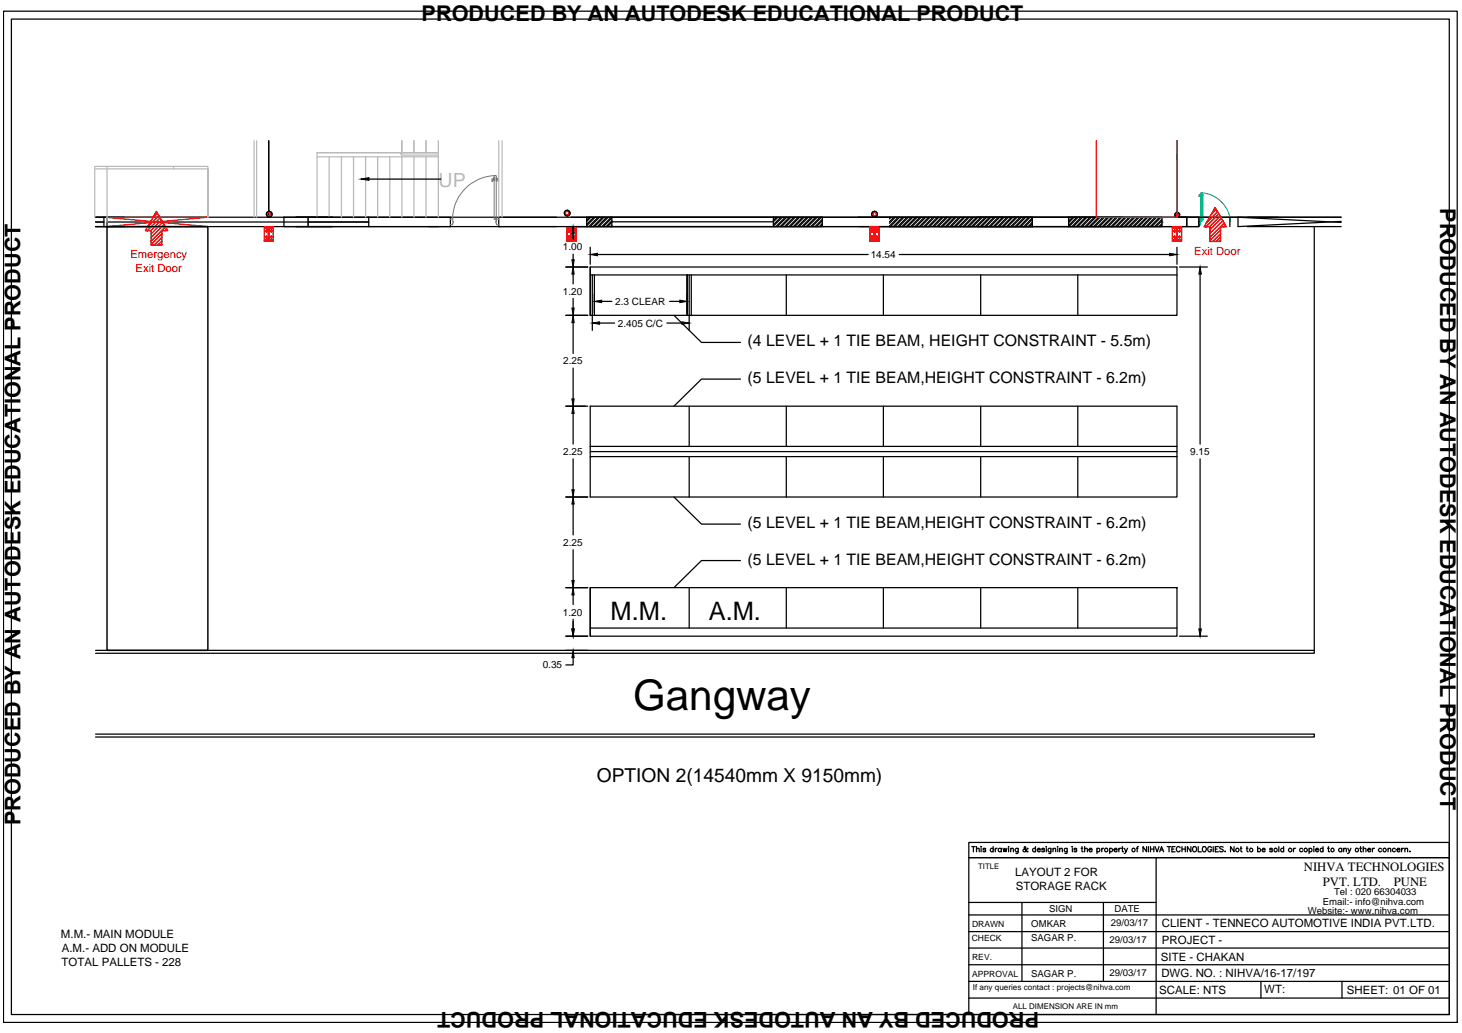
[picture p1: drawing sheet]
<svg xmlns="http://www.w3.org/2000/svg" width="297mm" height="210mm" viewBox="0 0 297 210" stroke-linecap="round" stroke-linejoin="round" font-family="sans-serif">
<!-- layer: Construction Layout -->
<g fill="none" stroke="#000" stroke-width=".25">
<path d="M54.6 28.6v15.5M75 36.4h14.6M239.2 31.4v12.7h33.3h-33.3v-15.5v3.7M19.4 45.1h1.7M21.1 44.1v1.9M21.7 45.1h53.2h-12.3M21.7 44.2v1.8M25.6 46h-6.2h224.2M27.5 46h3.5M31 44.1h-11.6h224.2v1.9M57.7 44.1h4.9v1.9h-4.9zM74.9 44.1v1.9"/>
<path d="M91.5 44.1v1.9h-31.4M101.3 46h.1M101.3 46h11.8M101.3 44.1v1.9M116.1 46h127.5M119.2 44.1h5.1v1.9h-5.1zM119.7 44.1l-.5 .6M120 44.1l-.8 .9M120.6 44.1l-1.4 1.5M120.9 44.1l-1.7 1.8M121.5 44.1l-1.9 1.9M121.8 44.1l-1.9 1.9"/>
<path d="M122.4 44.1l-1.9 1.9M122.7 44.1l-1.9 1.9M123.3 44.1l-1.9 1.9M123.6 44.1l-1.9 1.9M124.1 44.1h43v1.9h-43l.2-.3M124.1 44.1l-1.8 1.9M124.3 44.9l-1.1 1.1M124.3 44.3l-1.7 1.7M124.3 45.2l-.8 .8M157.1 44.1v1.9M157.2 44.1l-.1 .1M157.8 44.1l-.7 .7"/>
<path d="M158.1 44.1l-1 1h-32.8M158.7 44.1l-1.6 1.6M158.9 44.1l-1.8 1.9M159.5 44.1l-1.9 1.9M159.8 44.1l-1.9 1.9M160.4 44.1l-1.9 1.9M160.7 44.1l-1.9 1.9M161.3 44.1l-1.9 1.9M161.6 44.1l-1.9 1.9M162.2 44.1l-1.9 1.9M162.5 44.1l-1.9 1.9M163.1 44.1l-1.9 1.9"/>
<path d="M163.4 44.1l-1.9 1.9M163.9 44.1l-1.9 1.9M164.2 44.1l-1.9 1.9M164.8 44.1l-1.9 1.9M165.1 44.1l-1.9 1.9M165.7 44.1l-1.9 1.9M166 44.1l-1.9 1.9M166.6 44.1l-1.9 1.9M166.9 44.1l-1.9 1.9M167.1 44.6l-1.5 1.4M167.1 45.4l-.6 .6M167.1 44.9l-1.2 1.1"/>
<path d="M167.1 45.7l-.3 .3M174.6 46h53.6M180.7 44.1v.1M181 44.1l-.3 .4M181.6 44.1l-.9 1M181.9 44.1l-1.2 1.3M182.5 44.1l-1.8 1.8M182.8 44.1l-1.9 1.9M183.4 44.1l-1.9 1.9M183.7 44.1l-1.9 1.9M184.3 44.1l-1.9 1.9M184.6 44.1l-1.9 1.9"/>
<path d="M185.2 44.1l-2 1.9M185.4 44.1l-1.9 1.9M186 44.1l-1.9 1.9M186.3 44.1l-1.9 1.9M186.9 44.1l-1.9 1.9M187.2 44.1l-1.9 1.9M187.8 44.1l-1.9 1.9M188.1 44.1l-1.9 1.9M188.7 44.1l-1.9 1.9M189 44.1l-1.9 1.9M189.6 44.1l-1.9 1.9M189.9 44.1l-1.9 1.9"/>
<path d="M190.4 44.1l-1.8 1.9M190.7 44.1l-1.8 1.9M191.3 44.1l-1.8 1.9M191.6 44.1l-1.8 1.9M192.2 44.1l-1.9 1.9M192.5 44.1l-1.9 1.9M193.1 44.1l-1.9 1.9M193.4 44.1l-1.9 1.9M194 44.1l-1.9 1.9M194.3 44.1l-1.9 1.9M194.8 44.1l-1.8 1.9M195.1 44.1l-1.8 1.9"/>
<path d="M195.7 44.1l-1.8 1.9M196 44.1l-1.8 1.9M196.6 44.1l-1.8 1.9M196.9 44.1l-1.8 1.9M197.5 44.1l-1.8 1.9M197.8 44.1l-1.9 1.9M198.4 44.1l-1.9 1.9M198.7 44.1l-1.9 1.9M199.3 44.1l-1.9 1.9M199.6 44.1l-1.9 1.9M200.2 44.1l-1.9 1.9M200.5 44.1l-1.9 1.9"/>
<path d="M201 44.1l-1.8 1.9M201.3 44.1l-1.8 1.9M201.9 44.1l-1.8 1.9M202.2 44.1l-1.9 1.9M202.8 44.1l-1.9 1.9M203.1 44.1l-1.9 1.9M203.7 44.1l-1.9 1.9M204 44.1l-1.9 1.9M204.6 44.1l-1.9 1.9M204.9 44.1l-1.9 1.9M205.5 44.1l-1.9 1.9M205.8 44.1l-1.9 1.9"/>
<path d="M206.4 44.1l-1.9 1.9M206.7 44.1l-1.9 1.9M207.2 44.1l-1.9 1.9M207.5 44.1l-1.9 1.9M208.1 44.1l-1.9 1.9M208.4 44.1l-1.9 1.9M209 44.1l-1.9 1.9M209.3 44.1l-1.9 1.9M209.7 44.3l-1.7 1.7M209.7 45.2l-.8 .8M209.7 44.6l-1.4 1.4M209.7 45.5l-.5 .5"/>
<path d="M209.7 44.1v1.9M217.1 44.1h19v1.9h-19zM217.1 44.1v1.9M217.3 44.1l-.2 .3M217.9 44.1l-.8 .8M218.2 44.1l-1.1 1.1M218.8 44.1l-1.7 1.7M219.1 44.1l-1.9 1.9M219.7 44.1l-1.9 1.9M219.9 44.1l-1.8 1.9M220.5 44.1l-1.8 1.9M220.8 44.1l-1.8 1.9"/>
<path d="M221.4 44.1l-1.8 1.9M221.7 44.1l-1.8 1.9M222.3 44.1l-1.8 1.9M222.6 44.1l-1.8 1.9M223.2 44.1l-1.9 1.9M223.5 44.1l-1.9 1.9M224.1 44.1l-1.9 1.9M224.4 44.1l-1.9 1.9M225 44.1l-1.9 1.9M225.3 44.1l-1.9 1.9M225.9 44.1l-1.9 1.9M226.1 44.1l-1.8 1.9"/>
<path d="M226.7 44.1l-1.8 1.9M227 44.1l-1.8 1.9M227.6 44.1l-1.9 1.9M227.9 44.1l-1.9 1.9M228.5 44.1l-1.9 1.9M228.8 44.1l-1.9 1.9M229.4 44.1l-1.9 1.9M229.7 44.1l-1.9 1.9M230.3 44.1l-1.9 1.9M230.6 44.1l-1.9 1.9M231.2 44.1l-1.9 1.9M231.5 44.1l-1.9 1.9"/>
<path d="M232.1 44.1l-1.9 1.9M232.4 44.1l-2 1.9M232.9 44.1l-1.9 1.9M233.2 44.1l-1.9 1.9M233.8 44.1l-1.9 1.9M234.1 44.1l-1.9 1.9M234.7 44.1l-1.9 1.9M235 44.1l-1.9 1.9M235.6 44.1l-1.9 1.9M235.9 44.1l-1.9 1.9M236.1 45.1h.2M236.1 44.6l-1.5 1.4"/>
<path d="M236.1 45.5l-.7 .5M236.1 44.9l-1.2 1.1M236.1 45.7l-.4 .3M241.1 44.1v1.9M249.9 44.1v1.9M253.4 46h19.1M253.4 44.1h6.3M272.5 45l-21 1v-1.9l21 1.1M19.4 132.2h247.6v.5h-247.6M19.4 149.2h247.6v.6h-247.6"/>
<circle cx="54.7" cy="43.5" r=".57"/>
<circle cx="115.2" cy="43.3" r=".57"/>
<circle cx="177.7" cy="43.5" r=".57"/>
<circle cx="239.2" cy="43.7" r=".49"/>
</g>
<!-- layer: S- COLUMN -->
<g fill="none" stroke="#f00" stroke-width=".25">
<path d="M53.7 46.1h1.8v2.9h-1.8zM53.8 48.8l1.6 .1zM53.8 46.3h1.6zM53.9 47h.5M53.9 48.2h.5M53.9 46.9h.5M54.1 46.7v.5M54.1 47.9v.5M54.5 46.3v2.5M54.7 46.3v2.5M54.8 47h.6M54.8 48.2h.6"/>
<path d="M54.8 46.9h.6M55.1 46.7v.5M55.1 47.9v.5M115.2 46.1h1.8v2.9h-1.8zM115.3 48.8l1.6 .1zM115.3 46.3h1.6zM115.4 47h.5M115.4 48.2h.5M115.4 46.9h.5M115.6 46.7v.5M115.6 47.9v.5M116 46.3v2.5"/>
<path d="M116.2 46.3v2.5M116.4 47h.5M116.4 48.2h.5M116.4 46.9h.5M116.6 46.7v.5M116.6 47.9v.5M176.7 46.1h1.8v2.9h-1.8zM176.8 48.8l1.6 .1zM176.8 46.3h1.6zM176.9 47h.5M176.9 48.2h.5M176.9 46.9h.5"/>
<path d="M177.2 46.7v.5M177.2 47.9v.5M177.5 46.3v2.5M177.7 46.3v2.5M177.9 47h.5M177.9 48.2h.5M177.9 46.9h.5M178.1 46.7v.5M178.1 47.9v.5M238.2 46.1h1.9v2.9h-1.9zM238.3 48.8l1.6 .1zM238.3 46.3h1.6z"/>
<path d="M238.4 47h.5M238.4 48.2h.5M238.4 46.9h.5M238.7 46.7v.5M238.7 47.9v.5M239 46.3v2.5M239.2 46.3v2.5M239.4 47h.5M239.4 48.2h.5M239.4 46.9h.5M239.6 46.7v.5M239.6 47.9v.5"/>
<circle cx="54.2" cy="47" r=".15"/>
<circle cx="54.2" cy="48.2" r=".15"/>
<circle cx="54.2" cy="46.9" r=".15"/>
<circle cx="55.1" cy="47" r=".15"/>
<circle cx="55.1" cy="48.2" r=".15"/>
<circle cx="55.1" cy="46.9" r=".15"/>
<circle cx="115.7" cy="47" r=".15"/>
<circle cx="115.7" cy="48.2" r=".15"/>
<circle cx="115.7" cy="46.9" r=".15"/>
<circle cx="116.6" cy="47" r=".15"/>
<circle cx="116.6" cy="48.2" r=".15"/>
<circle cx="116.6" cy="46.9" r=".15"/>
<circle cx="177.2" cy="47" r=".15"/>
<circle cx="177.2" cy="48.2" r=".15"/>
<circle cx="177.2" cy="46.9" r=".15"/>
<circle cx="178.1" cy="48.2" r=".15"/>
<circle cx="178.1" cy="47" r=".15"/>
<circle cx="178.1" cy="46.9" r=".15"/>
<circle cx="238.7" cy="48.2" r=".15"/>
<circle cx="238.7" cy="46.9" r=".15"/>
<circle cx="238.7" cy="47" r=".15"/>
<circle cx="239.7" cy="46.9" r=".15"/>
<circle cx="239.7" cy="48.2" r=".15"/>
<circle cx="239.7" cy="47" r=".15"/>
</g>
<!-- layer: Door - Metal -->
<g fill="none" stroke="#00b88a" stroke-width=".2">
<path d="M243.8 39.6h-.2v.3l.2-.2M243.8 39.6v.1M243.8 39.4l.1 .5zM243.8 39.7h.1M243.8 39.6h.1M243.9 39.2h.3v5.8h-.3zM243.9 39.3v.4M244.2 39.2a6.4 6.4 0 0 1 5.8 5.8M244.3 39.4h-.1h.1v5.4h-.1M244.3 39.5h.1M244.4 39.5l.1 .2M244.4 39.7v4.8"/>
<path d="M243.9 45v.3zM243.9 45v.7h-.3M243.9 45h-.3M243.9 45h.1M244.1 45h-.2h.2M244.3 44.7h.1M244.5 44.5l-.1 .2"/>
</g>
<!-- layer: Construction Layout -->
<g fill="none" stroke="#f00" stroke-width=".3">
<circle cx="54.7" cy="43.5" r=".4"/>
<circle cx="115.2" cy="43.3" r=".4"/>
<circle cx="177.7" cy="43.5" r=".4"/>
<circle cx="239.2" cy="43.7" r=".32"/>
</g>
<path d="M21.7 44.2l20.5-.1-20.5 1.9h20.5zM62.6 44.1v1.9" fill="none" stroke="#f00" stroke-width=".25"/>
<g fill="none" stroke="#bababa" stroke-width=".25">
<path d="M19.2 33.8v10.4M19.4 34.3h15.8M19.4 33.8h15.8M21.7 33.8v11.4M35.2 33.8h7v10.3v-9.8h-7zM51.6 28.6v15.5M52.1 28.6v15.5M64.4 31h24.7h-24.7M64.4 31.9h24.7M64.4 31v13.1M66.9 31.9v12.2M69.4 31.9v12.2"/>
<path d="M71.8 31.9v12.2M74.3 31.9v12.2M76.7 31.9v12.2M79.2 31.9v12.2M81.6 28.6v2.4h7.5M81.6 31.5h7.5M81.6 31.9v12.2M81.7 31l-.3 .2 .3 .3M84.1 28.6v2.4M84.1 31.9v12.2M86.6 28.6v2.4M86.6 31.9v12.2"/>
<path d="M89.1 28.6v15.5M101.3 28.6v15.5M102 28.6v15.5"/>
</g>
<!-- layer: DOORwin -->
<g fill="none" stroke="#767676" stroke-width=".2">
<path d="M100.3 36.4h-.3v.5v-.4h.3M100.3 36.1l.1 .6zM100.3 36.3v.2M100.4 35.7a8.9 8.9 0 0 0-8.4 8.8M100.4 35.7h.4v8.8h-.4zM100.8 36.1l.1 .6zM100.8 35.9v.6M100.9 36.5h.1M100.9 36.3h.1M101 36.3v.2M101 36.4h.3v.5l-.1-.4h-.2M101 36.4h.1"/>
<path d="M92 44.5v.5h.1l-.1 .7-.4-.1M92 44.5h-.5l.1 .1M100.5 44.6h.3M100.8 44.5l.1 .5zM100.9 44.5v.5h-.2l.2 .7 .4-.1M100.9 44.5h.4v.1"/>
</g>
<!-- layer: Construction Layout -->
<path d="M73.3 36.4l1.7-.3v.5z" fill="#000" stroke="#000" stroke-width=".2"/>
<!-- layer: Machine Layout -->
<g fill="none" stroke="#f00" stroke-width=".3">
<path d="M31.8 43l2.3 3.9h-1.2v2.9h-2.2v-2.9h-1.2zM32 43.3l-1 1M32.3 43.8l-2.3 2.2M32.5 44.3l-2.6 2.6M32.8 44.7l-2.2 2.2M32.9 47.5l-2.2 2.2M32.9 48.2l-1.6 1.6M32.9 49l-.9 .8M32.9 49.7l-.1 .1M33 45.2l-2.3 2.3M33.3 45.6l-2.6 2.6M33.6 46.1l-2.9 2.9"/>
<path d="M33.9 46.6l-.4 .3M246.9 42.2l2.3 3.9h-1.2v3h-2.2v-3h-1.2zM247.1 42.5l-1 1M247.4 43l-2.3 2.2M247.6 43.5l-2.6 2.6M247.9 43.9l-2.2 2.2M248 46.8l-2.2 2.1M248 47.5l-1.6 1.6M248 48.2l-.9 .9M248 48.9l-.2 .2M248.1 44.4l-2.3 2.3M248.4 44.9l-2.6 2.5"/>
<path d="M248.7 45.3l-2.9 2.9M248.9 45.7l-.3 .4"/>
</g>
<path d="M21.7 46h20.5v86.2h-20.5z" fill="none" stroke="#000" stroke-width=".3"/>
<path d="M222.7 28.6v15.5h16.5v-15.5" fill="none" stroke="#f00" stroke-width=".25"/>
<g fill="none" stroke="#000" stroke-width=".25">
<path d="M115 54.3h4.4M115 46h4.4M116.4 47.5v1.1M116.4 51.6v1.2M116.4 55.7v2M119.9 54.3h119.2v9.8h-119.2zM119.9 55.9h119.2M119.9 50.2v3.5M120.3 55.9v11.2M120.8 55.9v8.2M121.4 51.7h55M139.6 55.9v8.2"/>
<path d="M140 55.9v11.2M140.4 55.9v8.2M159.8 55.9v8.2M179.5 55.9v8.2M182.7 51.7h54.9M199.2 55.9v8.2M219 55.9v8.2M239.1 50.2v3.5M239.6 54.3h5.7M243.8 55.7v34.5M267 46v86.2M115 64.1h4.4"/>
<path d="M116.4 60.6v2M116.4 65.6v6.2M116.4 74.8v6.3M121.8 65.6h3.1M122.2 61.2h2.1M135.5 65.6h3M136 61.2h2.1M136.9 64.1l5.6 5.5h7.9M150.4 77h-7.9l-5.6 5.5M115 82.5h4.4M116.4 84v6.2M116.4 93.2v6.3"/>
<path d="M119.9 92.8v-10.3h119.2v18.5h-119.2v-8.2h119.2M119.9 91.8h119.2M119.9 90.7h119.2M140 82.5v8.2M140 92.8v8.2M159.8 82.5v8.2M159.8 92.8v8.2M179.5 82.5v8.2M179.5 92.8v8.2M199.2 82.5v8.2M199.2 92.8v8.2M219 82.5v8.2"/>
<path d="M219 92.8v8.2M243.8 93.2v34.6M115 101h4.4M115 119.4h4.4M116.4 102.4v6.3M116.4 111.7v6.3M119.9 119.4h119.2v9.9h-119.2zM119.9 119.4v8.2h119.2M136.9 101l5.6 5.5h7.9M140 119.4v8.2M150.4 113.9h-7.9l-5.6 5.5M159.8 119.4v8.2"/>
<path d="M179.5 119.4v8.2M199.2 119.4v8.2M219 119.4v8.2M115 129.3h4.4M115 132.2h4.4M116.4 133.6v1.5h-1.4M116.4 120.9v1.9M116.4 125.8v2M119.9 127.6v1.7M239.6 129.3h5.7"/>
</g>
<g fill="#000" stroke="#000" stroke-width=".2">
<path d="M116.4 54.3l.3 1.4h-.5zM116.2 52.8h.5l-.3 1.5zM116.4 46l.3 1.5h-.5zM119.9 51.7l1.5-.2v.5zM237.6 51.5l1.5 .2-1.5 .3zM243.8 54.3l.3 1.4h-.5zM116.4 64.1l.3 1.5h-.5zM116.2 62.6h.5l-.3 1.5zM120.3 65.6l1.5-.2v.5zM120.8 61.2l1.4-.2v.5zM138.1 61l1.5 .2-1.5 .3zM138.5 65.4l1.5 .2-1.5 .3z"/>
<path d="M116.2 81.1h.5l-.3 1.4zM116.4 82.5l.3 1.5h-.5zM116.2 99.5h.5l-.3 1.5zM116.4 101l.3 1.4h-.5zM116.2 118h.5l-.3 1.4zM116.4 119.4l.3 1.5h-.5zM116.2 127.8h.5l-.3 1.5zM116.4 132.2l.3 1.4h-.5zM243.6 127.8h.5l-.3 1.5z"/>
</g>
<!-- layer: 0 -->
<g fill="none" stroke="#000" stroke-width=".25">
<path d="M.7 2.3h295.4v205.5h-295.4zM2.3 3.9h292.2v202.2h-292.2zM197.4 172h.7M197.8 172v1.1M198.4 172.6l.1-.2h.4l.1 .7M198.4 172v1.1M199.3 172.1h.1M199.3 172.4v.7M200.3 172.5l-.1-.1h-.4v.2l.5 .3-.2 .2-.4-.2M201.8 172.5a.33 .33 0 0 0-.5 0 .33 .33 0 0 0 0 .5 .33 .33 0 0 0 .5-.1M201.8 172v1.1M202.2 172.4v.7"/>
<path d="M202.6 172.4l-.4 .3M203.4 172.5a.35 .35 0 0 0-.5 0 .35 .35 0 0 0 0 .5 .35 .35 0 0 0 .5-.1M203.4 172.4v.7M203.8 172.4l.2 .7 .2-.7 .2 .7 .2-.7M204.9 172.1h.1M204.9 172.4v.7M205.3 172.6l.2-.2h.4v.7M205.3 172.4v.7M206.9 172.4l-.1 .9-.4 .1M206.9 172.5a.35 .35 0 0 0-.6 0 .35 .35 0 0 0 0 .5 .35 .35 0 0 0 .6-.1M208.9 172.5l-.1-.1a.66 .66 0 0 1-.9 .6v-.3l.5-.4-.1-.3-.2 .2v.2l.5 .6 .2 .1 .1-.1M210.4 172.5a.33 .33 0 0 0-.5 0 .33 .33 0 0 0 0 .5 .33 .33 0 0 0 .5-.1"/>
<path d="M210.4 172v1.1M210.8 172.7h.6a.35 .35 0 0 0-.4-.3 .35 .35 0 0 0-.3 .4 .35 .35 0 0 0 .3 .3l.4-.2M212.2 172.5l-.2-.1-.3 .1 .4 .2 .1 .3-.3 .1-.2-.2M212.5 172.1h.1M212.6 172.4v.7M213.5 172.4v.9l-.4 .1M213.5 172.5a.33 .33 0 0 0-.5 0 .33 .33 0 0 0 0 .5 .33 .33 0 0 0 .5-.1M213.9 172.6l.3-.2h.2l.1 .7M213.9 172.4v.7M214.8 172.1h.2zM214.9 172.4v.7M215.3 172.6l.2-.2h.3v.7"/>
<path d="M215.3 172.4v.7M216.8 172.4v.9l-.4 .1M216.8 172.5a.33 .33 0 0 0-.5 0 .33 .33 0 0 0 0 .5 .33 .33 0 0 0 .5-.1M217.8 172.1h.1zM217.9 172.4v.7M218.8 172.5l-.1-.1h-.4v.2l.5 .3-.2 .2-.4-.2M219.7 172.4h.3M219.8 172v.9l.1 .1 .2 .1M220.4 172.6l.1-.2h.4v.7M220.4 172v1.1M221.3 172.7l.6-.1a.34 .34 0 0 0-.5-.1 .34 .34 0 0 0 0 .5 .34 .34 0 0 0 .5-.1M222.9 172.5a.33 .33 0 0 1 .5 0 .33 .33 0 0 1 0 .5 .33 .33 0 0 1-.5-.1"/>
<path d="M222.9 172.4v1M223.8 172.4v.7M224.2 172.4h-.2l-.2 .3M225.5 172.5a.33 .33 0 0 1 .4 0 .33 .33 0 0 1 0 .5 .33 .33 0 0 1-.4-.1M225.5 172.4v1M226.3 172.7l.7-.1a.34 .34 0 0 0-.5-.1 .34 .34 0 0 0 0 .5 .34 .34 0 0 0 .5-.1M227.3 172.4v.7M227.7 172.4h-.3l-.1 .3M227.9 172.4h.3M228 172v.9l.1 .1 .2 .1M228.5 172.4l.3 .7 .3-.7M228.8 173.1l-.4 .3"/>
<path d="M230.9 172.4h.3M231.3 172l-.2 .1-.1 .1v.9M232.9 172v1.1l-.7-1.1v1.1M233.3 172v1.1M233.8 172v1.1M233.8 172.5h.6M234.4 172v1.1M234.7 172l.4 1.1 .4-1.1M234.9 174.3v31.8M235.6 173.1l.4-1.1 .4 1.1M235.7 172.7h.5M237.1 172h.8"/>
<path d="M237.5 172v1.1M238.1 172.5h.4M238.7 172h-.6v1.1h.6M239.8 172.3a.39 .39 0 0 0-.5-.3 .39 .39 0 0 0-.3 .4v.3a.39 .39 0 0 0 .3 .4 .39 .39 0 0 0 .5-.3M240.1 172.5h.7M240.1 172v1.1M240.8 172v1.1M242 172v1.1l-.8-1.1v1.1M242.4 172.2a.45 .45 0 0 1 .6-.1 .45 .45 0 0 1 .1 .6 .4 .4 0 0 1-.4 .4 .4 .4 0 0 1-.4-.4zM243.4 172v1.1h.7M244.4 172.2a.47 .47 0 0 1 .7 .3 .47 .47 0 0 1-.7 .4zM246.2 172.3a.39 .39 0 0 0-.5-.3 .39 .39 0 0 0-.3 .4v.3a.38 .38 0 0 0 .4 .4 .38 .38 0 0 0 .4-.4h-.3"/>
<path d="M246.5 172v1.1M246.9 172.5h.4M247.6 172h-.7v1.1h.7M248.5 172.2l-.2-.2-.5 .2 .1 .2 .6 .4-.2 .3-.5-.2M248.9 173v.1zM250.7 172v1.1l-.7-1.1v1.1M252 172.4h.3M252.1 172v.9l.1 .1 .2 .1M253.2 172.4h.4M253.4 172v.9l.2 .2M255.5 172.5a.35 .35 0 0 1 .5 0 .35 .35 0 0 1 0 .5 .35 .35 0 0 1-.5-.1M255.5 172v1.1"/>
<path d="M256.4 172.7h.6a.35 .35 0 0 0-.4-.3 .35 .35 0 0 0-.3 .4 .35 .35 0 0 0 .4 .3l.3-.2M258.5 172.5l-.2-.1h-.3v.2l.4 .1 .1 .2-.2 .2-.3-.2M259.8 172v1.1M260.8 172.5a.33 .33 0 0 0-.5 0 .33 .33 0 0 0 0 .5 .33 .33 0 0 0 .5-.1M260.8 172v1.1M262.8 172.4v.7M263.2 172.4h-.2l-.2 .3M264.7 172.5a.33 .33 0 0 0-.5 0 .33 .33 0 0 0 0 .5 .33 .33 0 0 0 .5-.1M266 172.5a.33 .33 0 0 1 .5 0 .33 .33 0 0 1 0 .5 .33 .33 0 0 1-.5-.1M266 172.4v1M266.9 172.1h.1M266.9 172.4v.7"/>
<path d="M267.3 172.7h.6l-.1-.2a.33 .33 0 0 0-.4 0 .33 .33 0 0 0 0 .5 .33 .33 0 0 0 .5-.1M268.8 172.5a.33 .33 0 0 0-.5 0 .33 .33 0 0 0 0 .5 .33 .33 0 0 0 .5-.1M268.8 172v1.1M269.7 172.4h.4M269.9 172v.9v.1l.3 .1M272.6 172.5a.35 .35 0 0 0-.5 0 .35 .35 0 0 0 0 .5 .35 .35 0 0 0 .5-.1M272.6 172.4v.7M273 172.6l.2-.2h.3v.7M273 172.4v.7M273.8 172.4l.4 .7 .3-.7M274.2 173.1l-.4 .3M276.3 172.4h.3"/>
<path d="M276.4 172v.9l.1 .1 .2 .1M277 172.6l.1-.2h.4v.7M277 172v1.1M277.9 172.7h.6a.35 .35 0 0 0-.6-.2 .35 .35 0 0 0 .2 .6l.4-.2M278.8 172.4v.7M279.3 172.4h-.3l-.2 .3M280.7 172.5a.35 .35 0 0 0-.5 0 .35 .35 0 0 0 0 .5 .35 .35 0 0 0 .5-.1M282 172.6l.1-.2h.4l.1 .7M282 172.4v.7M283.5 172.5a.33 .33 0 0 0-.5 0 .33 .33 0 0 0 0 .5 .33 .33 0 0 0 .5-.1M283.8 172.7h.6a.35 .35 0 0 0-.4-.3 .35 .35 0 0 0-.3 .4 .35 .35 0 0 0 .4 .3l.3-.2M284.8 172.4v.7"/>
<path d="M285.2 172.4h-.3l-.1 .3M285.4 172.6l.2-.2h.3l.1 .7M285.4 172.4v.7M286.4 173h.1zM196.8 196h97.7M196.8 192.6h97.7M196.8 189.3h97.7M196.8 185.9h97.7M196.8 183.4h38.1M196.8 199.4h97.7M207.6 183.4v16M224.2 183.4v16"/>
<path d="M256.2 199.4v3.4M272.7 199.4v3.4M112.5 206.1h182M196.8 206.1v-31.8h97.7h-97.7v-3.1h97.7v34.9M196.8 202.8h97.7"/>
<circle cx="224.8" cy="172.7" r=".35"/>
<circle cx="230.3" cy="172.7" r=".35"/>
<circle cx="251.4" cy="172.7" r=".35"/>
<circle cx="254.2" cy="172.7" r=".35"/>
<circle cx="259.2" cy="172.7" r=".35"/>
<circle cx="262.1" cy="172.7" r=".35"/>
<circle cx="265.3" cy="172.7" r=".35"/>
<circle cx="270.7" cy="172.7" r=".35"/>
<circle cx="275.7" cy="172.7" r=".35"/>
<circle cx="281.3" cy="172.7" r=".35"/>
</g>
<text font-size="8.6" x="128.6" y="144.2">Gangway</text>
<g font-size="5.2">
<text x="124.1" y="125.9">M.M.</text>
<text x="144" y="125.9">A.M.</text>
</g>
<g font-size="4.4">
<text x="85.7" y="4.3">PRODUCED BY AN AUTODESK EDUCATIONAL PRODUCT</text>
<text x="292.6" y="42.3" transform="rotate(90 292.6 42.3)">PRODUCED BY AN AUTODESK EDUCATIONAL PRODUCT</text>
<text x="4.2" y="167.7" transform="rotate(-90 4.2 167.7)">PRODUCED BY AN AUTODESK EDUCATIONAL PRODUCT</text>
<text x="211.1" y="205.7" transform="rotate(-180 211.1 205.7)">PRODUCED BY AN AUTODESK EDUCATIONAL PRODUCT</text>
</g>
<text font-size="4" fill="#bababa" x="89.1" y="37.9">UP</text>
<text font-size="3.9" x="121.3" y="158.8">OPTION 2(14540mm X 9150mm)</text>
<g font-size="3.2">
<text x="151.9" y="70.3">(4 LEVEL + 1 TIE BEAM, HEIGHT CONSTRAINT - 5.5m)</text>
<text x="151.9" y="77.9">(5 LEVEL + 1 TIE BEAM,HEIGHT CONSTRAINT - 6.2m)</text>
<text x="151.9" y="107.3">(5 LEVEL + 1 TIE BEAM,HEIGHT CONSTRAINT - 6.2m)</text>
<text x="151.9" y="114.8">(5 LEVEL + 1 TIE BEAM,HEIGHT CONSTRAINT - 6.2m)</text>
</g>
<g font-size="2.6">
<text x="264.9" y="177">NIHVA TECHNOLOGIES</text>
<text x="268.8" y="179.9">PVT. LTD.</text>
<text x="283.2" y="179.9">PUNE</text>
</g>
<g font-size="2.3" fill="#f00">
<text x="26.5" y="52.5">Emergency</text>
<text x="242.6" y="51.8">Exit Door</text>
<text x="27.5" y="55.3">Exit Door</text>
</g>
<g font-size="2.3">
<text x="206.3" y="178.1">LAYOUT 2 FOR</text>
<text x="206.4" y="180.9">STORAGE RACK</text>
<text x="12.4" y="190.6">M.M.- MAIN MODULE</text>
<text x="236" y="188.5">CLIENT - TENNECO AUTOMOTIVE INDIA PVT.LTD.</text>
<text x="236.1" y="191.8">PROJECT -</text>
<text x="12.5" y="196.3">TOTAL PALLETS - 228</text>
<text x="12.6" y="193.5">A.M.- ADD ON MODULE</text>
<text x="235.9" y="195.2">SITE - CHAKAN</text>
<text x="235.5" y="201.9">SCALE: NTS</text>
<text x="236" y="198.5">DWG. NO. : NIHVA/16-17/197</text>
<text x="256.9" y="201.9">WT:</text>
<text x="273.7" y="201.9">SHEET: 01 OF 01</text>
</g>
<g font-size="2">
<text x="114.4" y="50.9">1.00</text>
<text x="176.9" y="52.4">14.54</text>
<text x="114.4" y="59.9">1.20</text>
<text x="125" y="62">2.3 CLEAR</text>
<text x="125.5" y="66.4">2.405 C/C</text>
<text x="114.4" y="74">2.25</text>
<text x="114.4" y="92.5">2.25</text>
<text x="241.8" y="92.5">9.15</text>
<text x="114.4" y="110.9">2.25</text>
<text x="114.4" y="125.1">1.20</text>
<text x="110.3" y="135.8">0.35</text>
</g>
<g font-size="1.9">
<text x="213.1" y="185.4">SIGN</text>
<text x="226.4" y="185.4">DATE</text>
<text x="265.7" y="185.7">Website:- www.nihva.com</text>
<text x="268.8" y="183.8">Email:- info@nihva.com</text>
<text x="271" y="181.9">Tel : 020 66304033</text>
<text x="209.5" y="191.3">SAGAR P.</text>
<text x="209.5" y="188.4">OMKAR</text>
<text x="225.5" y="191.6">29/03/17</text>
<text x="225.7" y="188.1">29/03/17</text>
<text x="209.5" y="198.4">SAGAR P.</text>
<text x="225.4" y="198.4">29/03/17</text>
</g>
<g font-size="1.7">
<text x="197.4" y="191.3">CHECK</text>
<text x="197.5" y="188.3">DRAWN</text>
<text x="197.5" y="195.1">REV.</text>
<text x="197.5" y="198.4">APPROVAL</text>
<text x="197.6" y="201.1">If any queries contact : projects@nihva.com</text>
</g>
<g font-size="1.6">
<text x="198.7" y="176.6">TITLE</text>
<text x="205.8" y="205">ALL DIMENSION ARE IN mm</text>
</g>
</svg>
